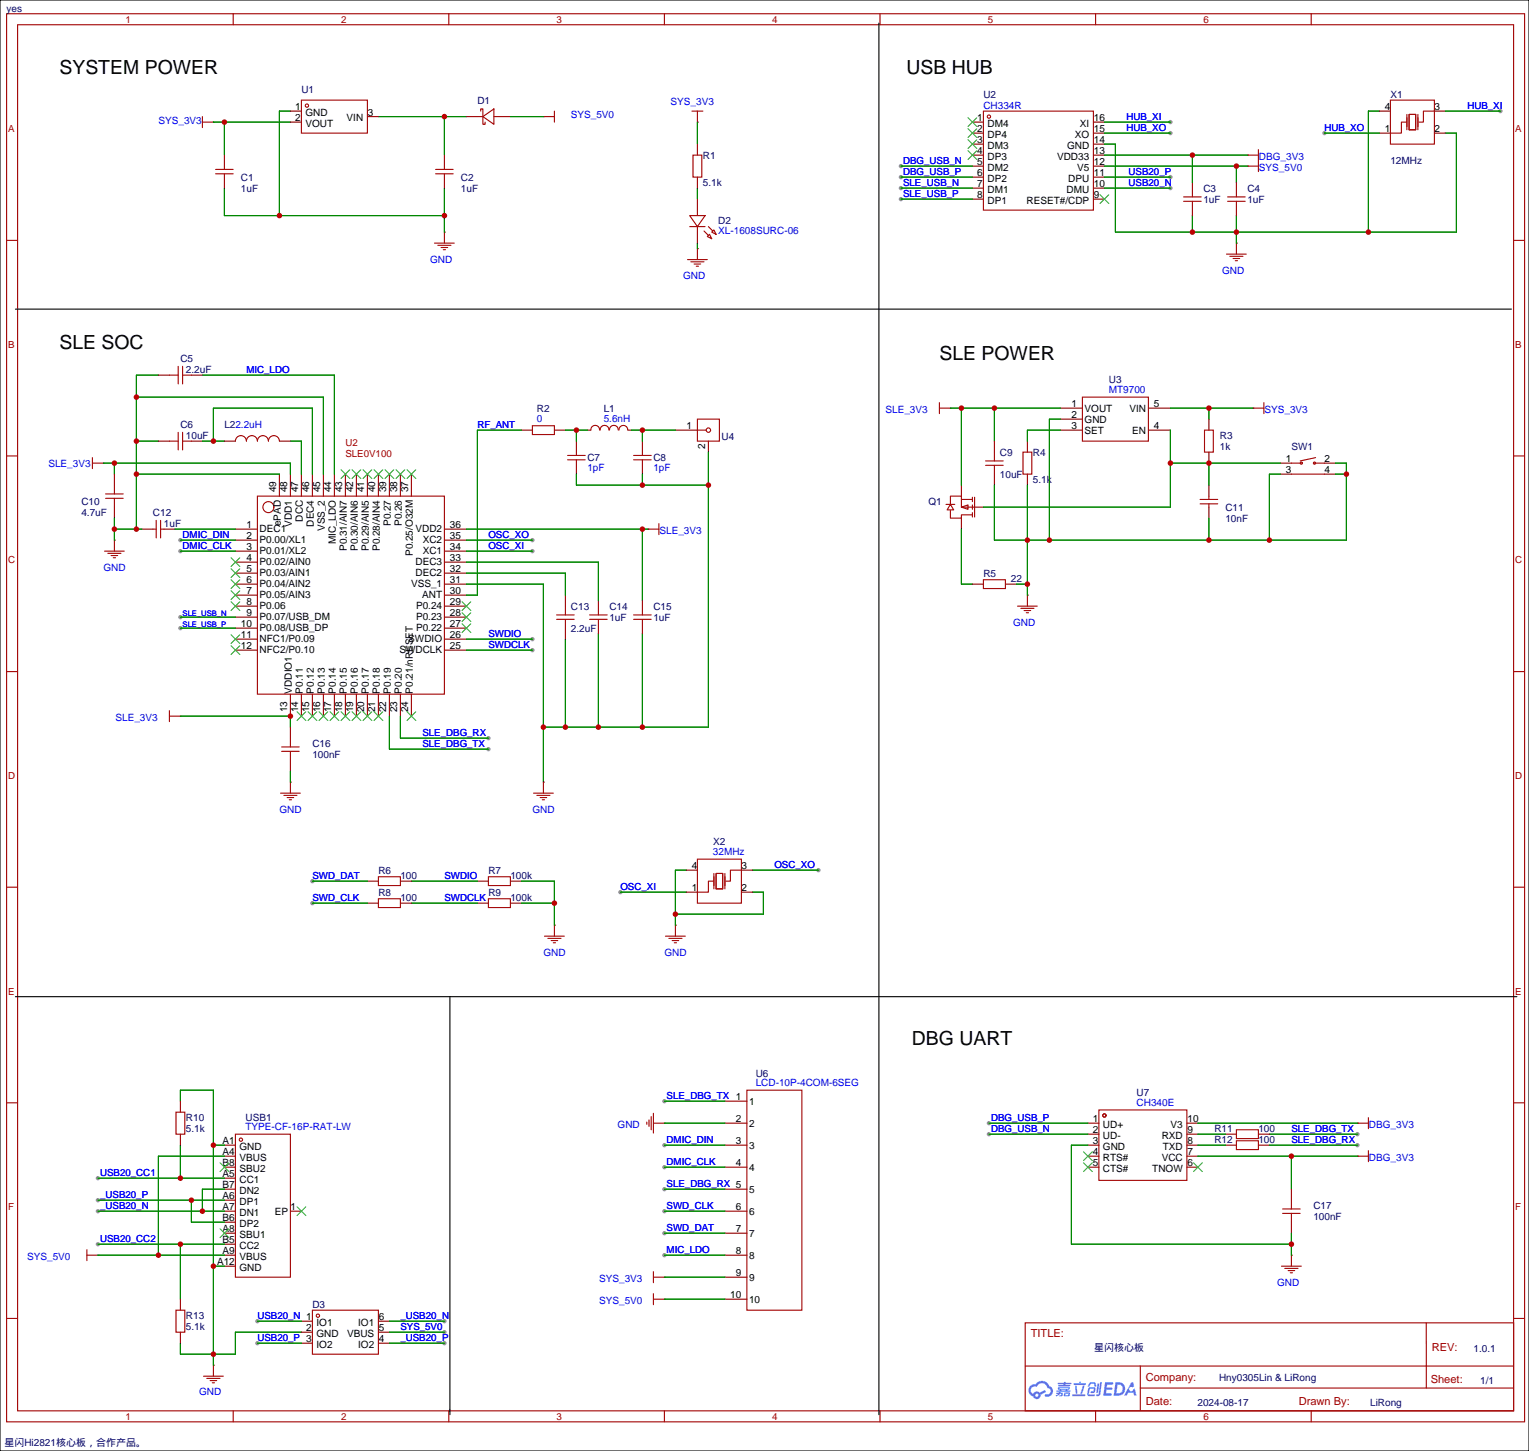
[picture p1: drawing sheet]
<svg xmlns="http://www.w3.org/2000/svg" width="353mm" height="335mm" viewBox="0 0 353 335" stroke-linecap="round" stroke-linejoin="round" font-family="sans-serif">
<path d="M0 0h353.1v335h-353.1z" fill="#fff" stroke="#000" stroke-width=".25"/>
<g fill="#999">
<circle cx="313.4" cy="261.9" r=".51"/>
<circle cx="228.3" cy="259.3" r=".51"/>
<circle cx="270.3" cy="40.9" r=".51"/>
<circle cx="270.3" cy="43.4" r=".51"/>
<circle cx="208" cy="38.4" r=".51"/>
<circle cx="208" cy="40.9" r=".51"/>
<circle cx="208" cy="43.4" r=".51"/>
<circle cx="208" cy="46" r=".51"/>
<circle cx="122.9" cy="147.6" r=".51"/>
<circle cx="122.9" cy="150.1" r=".51"/>
<circle cx="41.7" cy="145" r=".51"/>
<circle cx="41.7" cy="142.5" r=".51"/>
<circle cx="22.6" cy="272" r=".51"/>
<circle cx="22.6" cy="287.3" r=".51"/>
<circle cx="22.6" cy="277.1" r=".51"/>
<circle cx="22.6" cy="279.7" r=".51"/>
<circle cx="228.3" cy="261.9" r=".51"/>
<circle cx="112.8" cy="170.4" r=".51"/>
<circle cx="112.8" cy="173" r=".51"/>
<circle cx="153.4" cy="254.3" r=".51"/>
<circle cx="153.4" cy="264.4" r=".51"/>
<circle cx="153.4" cy="269.5" r=".51"/>
<circle cx="153.4" cy="274.6" r=".51"/>
<circle cx="153.4" cy="279.7" r=".51"/>
<circle cx="153.4" cy="284.7" r=".51"/>
<circle cx="153.4" cy="289.8" r=".51"/>
<circle cx="41.7" cy="124.7" r=".51"/>
<circle cx="270.3" cy="30.7" r=".51"/>
<circle cx="270.3" cy="28.2" r=".51"/>
<circle cx="41.7" cy="127.3" r=".51"/>
<circle cx="122.9" cy="127.3" r=".51"/>
<circle cx="122.9" cy="124.7" r=".51"/>
<circle cx="143.3" cy="206" r=".51"/>
<circle cx="189" cy="200.9" r=".51"/>
<circle cx="72.1" cy="203.5" r=".51"/>
<circle cx="72.1" cy="208.5" r=".51"/>
<circle cx="305.8" cy="30.7" r=".51"/>
<circle cx="346.5" cy="25.7" r=".51"/>
<circle cx="313.4" cy="264.4" r=".51"/>
<circle cx="59.4" cy="310.1" r=".51"/>
<circle cx="59.4" cy="305.1" r=".51"/>
<circle cx="102.6" cy="307.6" r=".51"/>
<circle cx="102.6" cy="305.1" r=".51"/>
<circle cx="102.6" cy="310.1" r=".51"/>
</g>
<g fill="none" stroke="#a10000" stroke-width=".25">
<path d="M1.5 3.2h350.5v325.1h-350.5zM4.1 5.7h345.4v320.1h-345.4zM53.8 3.2v2.5M103.6 3.2v2.5M153.4 3.2v2.5M203.2 3.2v2.5M253 3.2v2.5M302.8 3.2v2.5M1.5 55.5h2.6M349.5 55.5h2.5M1.5 105.3h2.6M349.5 105.3h2.5"/>
<path d="M1.5 155.1h2.6M349.5 155.1h2.5M1.5 204.9h2.6M349.5 204.9h2.5M1.5 254.6h2.6M349.5 254.6h2.5M1.5 304.4h2.6M236.7 305.4h112.8v20.4h-112.8zM236.8 315.4h112.6M263.3 315.4v10.2M329.3 305.5v15M349.5 304.4h2.5"/>
<path d="M53.8 325.8v2.5M103.6 325.8v2.5M153.4 325.8v2.5M203.2 325.8v2.5M253 325.8v2.5M263.3 320.5h86.1M302.8 325.8v2.5"/>
</g>
<g fill="#5487ff">
<path d="M255.2 319.2h1.6l.3 .1-.1 .4h-1.3l-.1 .6h1.1l.2 .3-.3 .3h-1.1l-.1 .8h1.2l.1 .3-.1 .2-1.9 .1z"/>
<path d="M261.2 319.2h.5l.2 .9-.4 .2a.49 .49 0 0 0-.7 .2 .49 .49 0 0 0 .3 .7 .49 .49 0 0 0 .6-.4l.3-.2 .4 1.6h-.5l-.2-.6h-1.2l-.3 .6h-.6z"/>
<path d="M253.4 319.5h.4l-.2 2-.3 .2-.1-.2z"/>
<path d="M254 319.1h.4l-.3 2.8a.57 .57 0 0 1-.4 .4 .57 .57 0 0 1-.6-.2l.6-.3z"/>
<path d="M251.6 319.3l.5-.2 .7 .1 .3 .9-.3 .1-.3-.7h-.6l-.4 .7-.3-.1z"/>
<path d="M251.4 320.4l1.2-.1a.76 .76 0 0 1 .4 .7 .76 .76 0 0 1-.6 .7l-.5-.1-.1-.2 .7-.2 .1-.5h-.9l-.3 1.2 1.3 .1 .2 .2-.3 .2h-1.1l-.4-.2-.1-.4z"/>
<path d="M247.6 322h2.9l.1 .2-.2 .2h-2.7z"/>
<path d="M250 319.9h.4a2.55 2.55 0 0 1-.8 2l-.1-.2z"/>
<path d="M248.2 320h.4l.2 1.6-.2 .2-.2-.1z"/>
<path d="M247.9 319.4h1.3v-.3l.4-.1v.4h1l.2 .2-.2 .2h-2.6z"/>
<path d="M243.9 321.6l1-.2v.2h.4v.7l-.7 .1v-.3l.4-.1v-.1h-.3l-.8 .5-.1-.3 .5-.2h-.4z"/>
<path d="M244.3 319.3h1.3l.1-.2h.4v.2h1.2l.1 .2-1.4 .1v.2h1l.2 .1-.2 .1h-2.6v-.2h1.2v-.2h-1.3z"/>
<path d="M257.6 319.2l-.5 3.1h1a1.56 1.56 0 0 0 1.7-1.6 1.56 1.56 0 0 0-1.8-1.5zM258.1 319.7a1.05 1.05 0 0 1 1.1 1.2 1.05 1.05 0 0 1-1.4 .8z"/>
<path d="M244.3 320.3v.5l.4 .2h-.8l.1 .3 3.2-.1-.1-.2h-.7l.1-.1a.43 .43 0 0 0 .5-.2 .43 .43 0 0 0-.2-.6h-2.2zM244.7 320.4l2 .1-.2 .1h-1.8zM245.1 320.9h1l-.1 .1h-.9z"/>
<path d="M245.7 321.6v.8l1.3-.1v-.8zM246.1 321.8h.5v.3h-.6z"/>
<path d="M237.9 320a1.47 1.47 0 0 0 .7 2.4 .89 .89 0 0 0 1 .6 .89 .89 0 0 0 .7-.9l1.2-.7-.2-.5-1.2 .7-.4-.3h-.6l-.5 .6a.9 .9 0 0 1-.5-1.3 .9 .9 0 0 1 1.3-.3 1.3 1.3 0 0 1 1.3-.9 1.3 1.3 0 0 1 1.2 1.1 .75 .75 0 0 1 .7 1 .75 .75 0 0 1-1.1 .4l-.2 .2v.2a1.28 1.28 0 0 0 1.8-.6 1.28 1.28 0 0 0-.8-1.7 1.9 1.9 0 0 0-3.3-.4l-.6 .1zM239.1 322.2a.35 .35 0 0 1 .7 0 .35 .35 0 0 1-.7 0z"/>
</g>
<g fill="none" stroke="#a10000" stroke-width=".25">
<path d="M46.7 28.2h2.6M46.7 26.9v2.6M49.8 39.1h4M51.8 38.4v.7M69.6 23.1h15.2v7.6h-15.2zM100.6 39.1h4M102.6 38.4v.7M110.2 26.9h1.3M111 25.7v-.6h.5v3.6h.5v-.5M111.5 26.9l2.5-1.8v3.6zM114 26.9h1.3M125.5 26.9h2.5"/>
<path d="M128 25.7v2.5M159.8 25.7h2.5M160 35.8h2.1v5.1h-2.1zM161 25.7v2.5M227.1 25.7h25.4v22.8h-25.4zM288 35.8h2.6M288 38.4h2.6M290.6 34.5v5.1M321.1 23.1h10.1v10.2h-10.1zM324.6 28.2h-1v2.5h-2.5M324.9 26.4v3.6M325.4 26.4h1.5v3.6h-1.5z"/>
<path d="M327.4 26.4v3.6M331.2 25.7h-2.5v2.5h-1M49.8 40.1h4M51.8 40.1v.8M100.3 56.1h4.6M100.6 40.1h4M101.1 56.6h3M101.9 57.2h1.5M102.4 57.7h.5M102.6 40.1v.8M102.6 53.6v2.5M158.7 59.9h4.6"/>
<path d="M159.3 49.8h3.5l-1.8 2.5zM159.3 52.3h3.5M161 48.5v1.3M161 52.3v1.3M161 57.4v2.5M162.6 53.3l1 1.1M163.3 54.6l.5-.5 .5 1zM163.6 52.3l1 1M164.8 53.1l.6 1-1.1-.5zM273.3 46.5h4.1M273.3 45.5h4.1M275.3 44.7v.8"/>
<path d="M275.3 46.5v.7M283.2 58.7h4.6M283.5 46.5h4M283.5 45.5h4M284 59.2h3M284.7 59.7h1.6M285.5 44.7v.8M285.5 46.5v.7M285.5 56.1v2.6M159.5 60.5h3.1M160.3 61h1.5M160.8 61.5h.5"/>
<path d="M285.2 60.2h.6M39.1 86.6h2M41.1 84.6v4M41.1 99.8v4.1M42.2 84.6v4M42.2 99.8v4.1M42.2 86.6h2M122.9 98.3h5.1v2h-5.1zM136.4 99.3a1.01 1.01 0 0 1 1-1.1 1.01 1.01 0 0 1 1.1 1.1M138.6 99.3a1.01 1.01 0 0 1 1-1.1 1.01 1.01 0 0 1 1 1.1M140.7 99.3a1.01 1.01 0 0 1 1-1.1 1.01 1.01 0 0 1 1.1 1.1M142.9 99.3a1.01 1.01 0 0 1 1-1.1 1.01 1.01 0 0 1 1.1 1.1"/>
<path d="M161 96.8h5.1v5.1h-5.1zM161 99.3h2.1M216.9 94.2h2.6M216.9 93v2.5M249.9 91.7h15.3v10.2h-15.3zM278.1 99.3h2.1v5.1h-2.1zM289.3 94.2h2.5M291.8 93v2.5M21.3 106.9h2.6M21.3 105.7v2.5M24.4 115.1h4M24.4 114h4"/>
<path d="M26.4 112v2M26.4 115.1v2M39.1 101.9h2M42.2 101.9h2M54.4 101.9a1.27 1.27 0 0 1 1.2-1.3 1.27 1.27 0 0 1 1.3 1.3 1.27 1.27 0 0 1 1.3-1.3 1.27 1.27 0 0 1 1.2 1.3 1.27 1.27 0 0 1 1.3-1.3 1.27 1.27 0 0 1 1.3 1.3 1.27 1.27 0 0 1 1.2-1.3 1.27 1.27 0 0 1 1.3 1.3M59.4 114.6h43.2v45.7h-43.2zM131.1 106.2h4M131.1 105.2h4M133.1 104.4v.8M133.1 106.2v.7M146.3 106.2h4.1M146.3 105.2h4.1"/>
<path d="M148.3 104.4v.8M148.3 106.2v.7M218.4 116.5h2.1M219.5 116.5l.7 1.2h-1.5zM219.5 116.3v-1.7h2.5v2.5h2.5M219.5 117.9v1.7h2.5v-.7h2.5M222 117.1l1.5-.5v1zM222 115.3h2.5M224.5 114.8v1M224.5 116.6v1M224.5 118.4v1M225 114.8v4.6"/>
<path d="M227.6 107.4h4M227.6 106.4h4M229.6 104.4v2M229.6 107.4v2.1M236.2 104.4h2.1v5.1h-2.1zM277.1 115.3h4.1M277.1 116.3h4.1M279.1 114.6v.7M279.1 116.3v.8M298.2 106.9h2.3M298.2 109.5h7.6M303.3 106.9h2.5"/>
<path d="M303.8 105.7l-3.6 .7M24.1 127.3h4.6M24.9 127.8h3M25.7 128.3h1.5M26.2 128.8h.5M26.4 124.7v2.6M35.3 122.2h.8M36.1 120.1v4.1M37.1 122.2h.7M37.1 120.1v4.1M130.6 140v2M149.6 122.2h2.5"/>
<path d="M152.1 120.9v2.5M227.1 133.9h5.1v2h-5.1zM234.9 140h4.6M237.2 137.4v2.6M128.5 143h4.1M128.5 142h4.1M130.6 143v2M136.1 143h4.1M136.1 142h4.1M138.2 141.2v.8M138.2 143v.8M146.3 143h4.1"/>
<path d="M146.3 142h4.1M148.3 141.2v.8M148.3 143v.8M235.7 140.5h3.1M236.5 141h1.5M237 141.5h.5M39.1 165.4h2.6M39.1 164.1v2.5M65 172.5h4.1M65 173.5h4.1M67.1 170.4v2.1M67.1 173.5v2"/>
<path d="M64.8 183.1h4.5M65.5 183.6h3.1M66.3 184.2h1.5M66.8 184.7h.5M67.1 180.6v2.5M123.2 183.1h4.6M124 183.6h3M124.7 184.2h1.5M125.2 184.7h.5M125.5 180.6v2.5M161 198.4h10.2v10.1h-10.2zM87.4 202.4h5.1v2.1h-5.1z"/>
<path d="M87.4 207.5h5.1v2.1h-5.1zM112.8 202.4h5.1v2.1h-5.1zM112.8 207.5h5.1v2.1h-5.1zM125.7 216.2h4.6M126.5 216.7h3M127.3 217.2h1.5M127.8 217.7h.5M128 213.6v2.6M153.7 216.2h4.5M154.4 216.7h3.1M155.2 217.2h1.5M155.7 217.7h.5"/>
<path d="M156 213.6v2.6M164.6 203.5h-1v2.5h-2.6M164.8 201.7v3.5M165.4 201.7h1.5v3.5h-1.5zM167.4 201.7v3.5M171.2 200.9h-2.5v2.6h-1.1M40.6 256.8h2.1v5.1h-2.1zM149.4 259.1v.5M149.9 258.6v1.5M150.4 257.8v3.1M150.9 259.3h2.5M150.9 257v4.6"/>
<path d="M172.5 251.7h12.7v50.8h-12.7zM253.7 256.3h20.4v16.2h-20.4zM313.4 259.3h2.6M316 258.1v2.5M54.4 261.9h12.7v33h-12.7zM285.5 260.9h5.1v2h-5.1zM285.5 263.4h5.1v2h-5.1zM296.2 279.1h4M298.2 277.1v2M313.4 267h2.6M316 265.7v2.5M20.1 289.8h2.5"/>
<path d="M20.1 288.5v2.6M150.9 294.9h2.5M150.9 293.6v2.6M150.9 298.7v2.5M150.9 300h2.5M295.9 292.4h4.6M296.2 280.2h4M296.7 292.9h3M297.4 293.4h1.6M297.9 293.9h.5M298.2 280.2v2M298.2 289.8v2.6"/>
<path d="M40.6 302.5h2.1v5.1h-2.1zM47 317.8h4.6M47.8 318.3h3M48.5 318.8h1.5M49 319.3h.5M49.3 315.2v2.6M72.1 302.5h15.3v10.2h-15.3z"/>
<circle cx="70.9" cy="24.4" r=".38"/>
<circle cx="228.3" cy="26.9" r=".38"/>
<circle cx="163.6" cy="99.3" r=".51"/>
<circle cx="62" cy="117.1" r="1.27"/>
<circle cx="300.5" cy="106.9" r=".25"/>
<circle cx="303.5" cy="106.9" r=".25"/>
<circle cx="255" cy="257.6" r=".38"/>
<circle cx="55.6" cy="263.1" r=".38"/>
<circle cx="73.4" cy="303.8" r=".38"/>
</g>
<g fill="none" stroke="#870000" stroke-width=".25">
<path d="M49.3 28.2h.1M51.8 35.8v2.6M67.1 28.2h2.5M67.1 25.7h2.5M84.8 26.9h2.6M102.6 35.8v2.6M107.7 26.9h2.5M115.3 26.9h2.6M125.5 26.9h.1M161 28.2h.1M161 33.3v2.5M224.5 28.2h2.6"/>
<path d="M224.5 30.7h2.6M224.5 33.3h2.6M224.5 35.8h2.6M224.5 38.4h2.6M252.5 28.2h2.5M252.5 30.7h2.5M252.5 33.3h2.5M252.5 35.8h2.5M252.5 38.4h2.5M288 35.8h.1M288 38.4h.1M318.5 30.7h2.6"/>
<path d="M318.5 25.7h2.6M331.2 30.7h2.6M331.2 25.7h2.6M51.8 40.9v2.5M102.6 53.6h.1M102.6 40.9v2.5M161 57.4h.1M161 40.9v2.5M161 46v2.5M161 53.6v2.5M224.5 40.9h2.6M224.5 43.4h2.6"/>
<path d="M224.5 46h2.6M252.5 40.9h2.5M252.5 43.4h2.5M252.5 46h2.5M275.3 42.2v2.5M275.3 47.2v2.6M285.5 56.1h.1M285.5 42.2v2.5M285.5 47.2v2.6M36.6 86.6h2.5M44.2 86.6h2.5M120.4 99.3h2.5"/>
<path d="M128 99.3h2.6M135.6 99.3h.8M145 99.3h.8M156 99.3h5M219.5 94.2h.1M244.9 99.3h5M244.9 94.2h5M244.9 96.8h5M265.2 99.3h5.1M265.2 94.2h5.1M279.1 96.8v2.5M289.3 94.2h.1"/>
<path d="M23.9 106.9h.1M26.4 109.5v2.5M26.4 117.1v2.5M36.6 101.9h2.5M44.2 101.9h2.5M51.8 101.9h2.6M64.5 109.5v5.1M64.5 101.9h2.6M67.1 109.5v5.1M69.6 109.5v5.1M72.1 109.5v5.1M74.7 109.5v5.1"/>
<path d="M77.2 109.5v5.1M79.8 109.5v5.1M82.3 109.5v5.1M84.8 109.5v5.1M87.4 109.5v5.1M89.9 109.5v5.1M92.5 109.5v5.1M95 109.5v5.1M133.1 101.9v2.5M133.1 106.9v2.6M148.3 101.9v2.5M148.3 106.9v2.6"/>
<path d="M163.6 101.9v2.5M222 112v2.6M222 119.6v2.6M224.5 117.1h2.6M229.6 101.9v2.5M229.6 109.5v2.5M237.2 101.9v2.5M237.2 109.5v2.5M279.1 104.4v2.5M279.1 112v2.6M279.1 117.1v2.5M295.7 106.9h2.5"/>
<path d="M295.7 109.5h2.5M305.8 106.9h2.6M305.8 109.5h2.6M26.4 124.7h.1M32.8 122.2h2.5M37.8 122.2h2.6M54.4 122.2h5M54.4 124.7h5M54.4 127.3h5M54.4 129.8h5M54.4 132.3h5M54.4 134.9h5"/>
<path d="M54.4 137.4h5M54.4 140h5M102.6 122.2h5.1M102.6 124.7h5.1M102.6 127.3h5.1M102.6 129.8h5.1M102.6 132.3h5.1M102.6 134.9h5.1M102.6 137.4h5.1M102.6 140h5.1M130.6 137.4v2.6M138.2 138.7v2.5"/>
<path d="M148.3 138.7v2.5M149.6 122.2h.1M224.5 134.9h2.6M232.2 134.9h2.5M237.2 137.4h.1M54.4 142.5h5M54.4 145h5M54.4 147.6h5M54.4 150.1h5M102.6 142.5h5.1M102.6 145h5.1M102.6 147.6h5.1"/>
<path d="M102.6 150.1h5.1M130.6 145v2.6M138.2 143.8v2.5M148.3 143.8v2.5M41.7 165.4h.1M67.1 160.3v5.1M67.1 167.9v2.5M67.1 175.5v2.6M69.6 160.3v5.1M72.1 160.3v5.1M74.7 160.3v5.1M77.2 160.3v5.1"/>
<path d="M79.8 160.3v5.1M82.3 160.3v5.1M84.8 160.3v5.1M87.4 160.3v5.1M89.9 160.3v5.1M92.5 160.3v5.1M95 160.3v5.1M67.1 180.6h.1M125.5 180.6h.1M84.8 203.5h2.6M84.8 208.5h2.6M92.5 203.5h2.5"/>
<path d="M92.5 208.5h2.5M110.2 203.5h2.6M110.2 208.5h2.6M117.9 203.5h2.5M117.9 208.5h2.5M128 213.6h.1M156 213.6h.1M158.5 200.9h2.5M158.5 206h2.5M171.2 200.9h2.5M171.2 206h2.5M41.7 254.3v2.5"/>
<path d="M153.4 259.3h.1M167.4 259.3h5.1M167.4 254.3h5.1M251.2 259.3h2.5M274.1 259.3h2.5M313.4 259.3h.1M41.7 261.9v2.5M51.8 264.4h2.6M51.8 267h2.6M51.8 269.5h2.6M51.8 272h2.6M51.8 274.6h2.6"/>
<path d="M51.8 277.1h2.6M51.8 279.7h2.6M67.1 279.7h2.5M167.4 264.4h5.1M167.4 269.5h5.1M167.4 274.6h5.1M167.4 279.7h5.1M251.2 261.9h2.5M251.2 264.4h2.5M251.2 267h2.5M251.2 269.5h2.5M274.1 261.9h2.5"/>
<path d="M274.1 264.4h2.5M274.1 267h2.5M274.1 269.5h2.5M283 261.9h2.5M283 264.4h2.5M290.6 261.9h2.5M290.6 264.4h2.5M298.2 274.6v2.5M313.4 267h.1M22.6 289.8h.1M41.7 300v2.5M51.8 282.2h2.6"/>
<path d="M51.8 284.7h2.6M51.8 287.3h2.6M51.8 289.8h2.6M51.8 292.4h2.6M153.4 294.9h.1M153.4 300h.1M167.4 284.7h5.1M167.4 289.8h5.1M167.4 294.9h5.1M167.4 300h5.1M298.2 289.8h.1M298.2 282.2v2.5"/>
<path d="M41.7 307.6v2.5M49.3 315.2h.1M69.6 305.1h2.5M69.6 307.6h2.5M69.6 310.1h2.5M87.4 305.1h2.5M87.4 307.6h2.5M87.4 310.1h2.5"/>
</g>
<g fill="none" stroke="#3c3" stroke-width=".25">
<path d="M223.5 27.2l2.1 2M223.5 29.7l2.1 2.1M223.5 32.3l2.1 2M223.5 34.8l2.1 2M225.6 27.2l-2.1 2M225.6 29.7l-2.1 2.1M225.6 32.3l-2.1 2M225.6 34.8l-2.1 2M254 45l2 2M256 45l-2 2M78.7 108.5l2.1 2M80.8 108.5l-2.1 2"/>
<path d="M81.3 108.5l2 2M83.3 108.5l-2 2M83.8 108.5l2.1 2M85.9 108.5l-2.1 2M86.4 108.5l2 2M88.4 108.5l-2 2M88.9 108.5l2 2M90.9 108.5l-2 2M91.4 108.5l2.1 2M93.5 108.5l-2.1 2M94 108.5l2 2M96 108.5l-2 2"/>
<path d="M53.3 138.9l2.1 2.1M53.3 136.4l2.1 2M53.3 133.9l2.1 2M53.3 131.3l2.1 2M53.3 128.8l2.1 2M55.4 133.9l-2.1 2M55.4 136.4l-2.1 2M55.4 138.9l-2.1 2.1M55.4 131.3l-2.1 2M55.4 128.8l-2.1 2M106.7 138.9l2 2.1M108.7 138.9l-2 2.1"/>
<path d="M53.3 149.1l2.1 2M53.3 146.6l2.1 2M55.4 146.6l-2.1 2M55.4 149.1l-2.1 2M106.7 141.5l2 2M106.7 144l2 2.1M108.7 141.5l-2 2M108.7 144l-2 2.1M68.6 164.3l2 2.1M70.6 164.3l-2 2.1M71.1 164.3l2.1 2.1M73.2 164.3l-2.1 2.1"/>
<path d="M73.7 164.3l2 2.1M75.7 164.3l-2 2.1M76.2 164.3l2 2.1M78.2 164.3l-2 2.1M78.7 164.3l2.1 2.1M80.8 164.3l-2.1 2.1M81.3 164.3l2 2.1M83.3 164.3l-2 2.1M83.8 164.3l2.1 2.1M85.9 164.3l-2.1 2.1M86.4 164.3l2 2.1M88.4 164.3l-2 2.1"/>
<path d="M94 164.3l2 2.1M96 164.3l-2 2.1M50.8 268.5l2 2M52.8 268.5l-2 2M68.6 278.6l2 2.1M70.6 278.6l-2 2.1M250.2 265.9l2 2.1M250.2 268.5l2 2M252.2 265.9l-2 2.1M252.2 268.5l-2 2M275.6 268.5l2 2M277.6 268.5l-2 2"/>
<path d="M50.8 283.7l2 2.1M52.8 283.7l-2 2.1"/>
</g>
<path d="M202.9 5.3v321.3M3.6 71.4h345.4M3.6 230.1h346.7M103.9 230.1v96.5" fill="none" stroke="#000" stroke-width=".25"/>
<g fill="none" stroke="#008700" stroke-width=".25">
<path d="M49.3 28.2h17.8M51.8 28.2v7.6M67.1 25.7h-2.6v24.1M87.4 26.9h20.3M102.6 26.9v8.9M117.9 26.9h7.6M161 28.2v5.1M208 38.4h16.5M255 30.7h15.3M255 38.4h33M255 28.2h15.3M255 35.8h33"/>
<path d="M275.3 35.8v6.4M285.5 38.4v3.8M305.8 30.7h12.7M318.5 25.7h-2.5v27.9M333.8 30.7h2.5v22.9h-78.7v-20.3h-2.6M333.8 25.7h12.7M51.8 43.4v6.4h50.8M102.6 43.4v10.2M161 43.4v2.6M161 56.1v1.3M208 40.9h16.5M208 43.4h16.5"/>
<path d="M208 46h16.5M255 40.9h15.3M255 43.4h15.3M275.3 49.8v3.8M285.5 49.8v6.3M31.5 91.7h43.2v17.8M36.6 86.6h-5.1v35.6M46.7 86.6h30.5v22.9M120.4 99.3h-10.2v38.1h-2.5M130.6 99.3h5M133.1 99.3v2.6M145.8 99.3h10.2"/>
<path d="M148.3 99.3v2.6M219.5 94.2h25.4M222 94.2v17.8M229.6 94.2v7.7M244.9 99.3h-7.7v2.6M244.9 96.8h-2.6v27.9M270.3 94.2h19M270.3 99.3v17.8h-43.2M279.1 94.2v2.6M23.9 106.9h43.2v2.6M26.4 106.9v2.6M26.4 119.6v5.1"/>
<path d="M31.5 101.9h5.1M31.5 109.5h33M46.7 101.9h5.1M49.3 101.9v-7.7h22.8v15.3M67.1 101.9h2.5v7.6M133.1 109.5v2.5h30.5M148.3 109.5v2.5M163.6 104.4v63.5h-38.1M237.2 112v25.4M270.3 106.9h25.4M279.1 106.9v5.1M279.1 119.6v5.1"/>
<path d="M295.7 109.5h-2.6v15.2M308.4 106.9h2.5v17.8h-81.3v-12.7M308.4 109.5h2.5M26.4 122.2h6.4M40.4 122.2h14M41.7 124.7h12.7M41.7 127.3h12.7M107.7 122.2h41.9M107.7 134.9h17.8v45.7M107.7 129.8h30.5v8.9M107.7 132.3h22.9v5.1M107.7 124.7h15.2"/>
<path d="M107.7 127.3h15.2M148.3 122.2v16.5M222 122.2v12.7h2.5M234.7 134.9h2.5M41.7 145h12.7M41.7 142.5h12.7M107.7 147.6h15.2M107.7 150.1h15.2M130.6 147.6v20.3M138.2 146.3v21.6M148.3 146.3v21.6M41.7 165.4h25.4v2.5"/>
<path d="M67.1 178.1v2.5M89.9 165.4v7.6h22.9M92.5 165.4v5h20.3M72.1 208.5h12.7M72.1 203.5h12.7M95 208.5h15.2M95 203.5h15.2M120.4 203.5h7.6v10.1M120.4 208.5h7.6M143.3 206h15.2M158.5 200.9h-2.5v12.7M173.7 200.9h15.3"/>
<path d="M173.7 206h2.6v5.1h-20.3M41.7 254.3v-2.6h7.6v63.5M153.4 259.3h14M153.4 254.3h14M228.3 259.3h22.9M276.6 259.3h36.8M22.6 272h29.2M22.6 277.1h29.2M22.6 279.7h29.2M41.7 264.4v7.6M44.2 277.1v5.1h7.6M49.3 264.4h2.5"/>
<path d="M51.8 267h-15.2v22.8M51.8 274.6h-5.1v5.1M153.4 264.4h14M153.4 279.7h14M153.4 274.6h14M153.4 269.5h14M228.3 261.9h22.9M251.2 264.4h-3.8v22.9h50.8M276.6 267h36.8M276.6 261.9h6.4M276.6 264.4h6.4M293.1 261.9h20.3"/>
<path d="M293.1 264.4h20.3M298.2 267v7.6M22.6 287.3h29.2M22.6 289.8h29.2M41.7 287.3v12.7M49.3 292.4h2.5M153.4 289.8h14M153.4 284.7h14M153.4 294.9h14M153.4 300h14M298.2 284.7v5.1M59.4 310.1h10.2"/>
<path d="M59.4 305.1h10.2M69.6 307.6h-15.2v5.1h-12.7v-2.6M89.9 307.6h12.7M89.9 310.1h12.7M89.9 305.1h12.7"/>
</g>
<g fill="#c00">
<circle cx="148.3" cy="122.2" r=".63"/>
<circle cx="148.3" cy="99.3" r=".63"/>
<circle cx="133.1" cy="99.3" r=".63"/>
<circle cx="298.2" cy="267" r=".63"/>
<circle cx="222" cy="94.2" r=".63"/>
<circle cx="229.6" cy="94.2" r=".63"/>
<circle cx="279.1" cy="94.2" r=".63"/>
<circle cx="285.5" cy="53.6" r=".63"/>
<circle cx="275.3" cy="53.6" r=".63"/>
<circle cx="316" cy="53.6" r=".63"/>
<circle cx="285.5" cy="38.4" r=".63"/>
<circle cx="51.8" cy="28.2" r=".63"/>
<circle cx="102.6" cy="49.8" r=".63"/>
<circle cx="64.5" cy="49.8" r=".63"/>
<circle cx="102.6" cy="26.9" r=".63"/>
<circle cx="26.4" cy="106.9" r=".63"/>
<circle cx="130.6" cy="167.9" r=".63"/>
<circle cx="138.2" cy="167.9" r=".63"/>
<circle cx="148.3" cy="167.9" r=".63"/>
<circle cx="125.5" cy="167.9" r=".63"/>
<circle cx="163.6" cy="112" r=".63"/>
<circle cx="148.3" cy="112" r=".63"/>
<circle cx="67.1" cy="165.4" r=".63"/>
<circle cx="41.7" cy="272" r=".63"/>
<circle cx="41.7" cy="287.3" r=".63"/>
<circle cx="44.2" cy="277.1" r=".63"/>
<circle cx="36.6" cy="289.8" r=".63"/>
<circle cx="49.3" cy="292.4" r=".63"/>
<circle cx="49.3" cy="264.4" r=".63"/>
<circle cx="49.3" cy="312.7" r=".63"/>
<circle cx="46.7" cy="279.7" r=".63"/>
<circle cx="31.5" cy="109.5" r=".63"/>
<circle cx="31.5" cy="101.9" r=".63"/>
<circle cx="26.4" cy="122.2" r=".63"/>
<circle cx="31.5" cy="122.2" r=".63"/>
<circle cx="31.5" cy="91.7" r=".63"/>
<circle cx="156" cy="211.1" r=".63"/>
<circle cx="128" cy="208.5" r=".63"/>
<circle cx="49.3" cy="101.9" r=".63"/>
<circle cx="298.2" cy="287.3" r=".63"/>
<circle cx="275.3" cy="35.8" r=".63"/>
<circle cx="242.3" cy="124.7" r=".63"/>
<circle cx="279.1" cy="124.7" r=".63"/>
<circle cx="237.2" cy="124.7" r=".63"/>
<circle cx="237.2" cy="134.9" r=".63"/>
<circle cx="310.9" cy="109.5" r=".63"/>
<circle cx="293.1" cy="124.7" r=".63"/>
<circle cx="270.3" cy="106.9" r=".63"/>
<circle cx="279.1" cy="106.9" r=".63"/>
</g>
<g font-size="4.5">
<text x="13.7" y="17.1">SYSTEM POWER</text>
<text x="209.3" y="17.1">USB HUB</text>
<text x="13.7" y="80.6">SLE SOC</text>
<text x="216.9" y="83.2">SLE POWER</text>
<text x="210.6" y="241.3">DBG UART</text>
</g>
<g font-size="2.6" fill="#a00000">
<text x="238" y="308.6">TITLE:</text>
<text x="330.6" y="312">REV:</text>
<text x="264.6" y="318.8">Company:</text>
<text x="330.4" y="319.3">Sheet:</text>
<text x="264.6" y="324.4">Date:</text>
<text x="299.9" y="324.4">Drawn By:</text>
</g>
<g font-size="2.3" fill="#000080">
<text x="1.5" y="2.8">yes</text>
<text x="69.6" y="21.4">U1</text>
<text x="110.2" y="23.9">D1</text>
<text x="227.1" y="22.7">U2</text>
<text x="321.1" y="22.7">X1</text>
<text x="55.6" y="41.7">C1</text>
<text x="106.4" y="41.7">C2</text>
<text x="162.3" y="36.6">R1</text>
<text x="321.1" y="37.9">12MHz</text>
<text x="55.6" y="44.2">1uF</text>
<text x="106.4" y="44.2">1uF</text>
<text x="162.3" y="43">5.1k</text>
<text x="277.9" y="44.2">C3</text>
<text x="277.9" y="46.8">1uF</text>
<text x="288" y="44.2">C4</text>
<text x="288" y="46.8">1uF</text>
<text x="165.9" y="51.7">D2</text>
<text x="41.7" y="83.6">C5</text>
<text x="42.9" y="86.2">2.2uF</text>
<text x="256" y="88.4">U3</text>
<text x="124" y="95.2">R2</text>
<text x="139.4" y="95.1">L1</text>
<text x="41.7" y="98.9">C6</text>
<text x="42.9" y="101.4">10uF</text>
<text x="51.8" y="98.9">L22.2uH</text>
<text x="166.6" y="101.7">U4</text>
<text x="281.7" y="101.4">R3</text>
<text x="135.6" y="106.4">C7</text>
<text x="150.9" y="106.4">C8</text>
<text x="230.9" y="105.2">C9</text>
<text x="238.5" y="105.2">R4</text>
<text x="281.7" y="103.9">1k</text>
<text x="298.2" y="103.9">SW1</text>
<text x="230.9" y="110.3">10uF</text>
<text x="238.5" y="111.6">5.1k</text>
<text x="18.8" y="116.6">C10</text>
<text x="18.8" y="119.2">4.7uF</text>
<text x="35.3" y="119.2">C12</text>
<text x="214.4" y="116.6">Q1</text>
<text x="283" y="117.9">C11</text>
<text x="37.8" y="121.7">1uF</text>
<text x="283" y="120.4">10nF</text>
<text x="227.1" y="133.1">R5</text>
<text x="233.4" y="134.4">22</text>
<text x="131.8" y="140.8">C13</text>
<text x="140.7" y="140.8">C14</text>
<text x="140.7" y="143.3">1uF</text>
<text x="150.9" y="140.8">C15</text>
<text x="150.9" y="143.3">1uF</text>
<text x="131.8" y="145.8">2.2uF</text>
<text x="72.1" y="172.5">C16</text>
<text x="72.1" y="175.1">100nF</text>
<text x="164.7" y="195.1">X2</text>
<text x="87.4" y="201.7">R6</text>
<text x="92.5" y="203">100</text>
<text x="112.8" y="201.7">R7</text>
<text x="117.9" y="203">100k</text>
<text x="87.4" y="206.8">R8</text>
<text x="92.5" y="208.1">100</text>
<text x="112.8" y="206.8">R9</text>
<text x="117.9" y="208.1">100k</text>
<text x="174.5" y="248.6">U6</text>
<text x="262.4" y="253.1">U7</text>
<text x="42.9" y="258.9">R10</text>
<text x="42.9" y="261.4">5.1k</text>
<text x="56.7" y="258.7">USB1</text>
<text x="280.4" y="261.4">R11</text>
<text x="280.4" y="264">R12</text>
<text x="290.6" y="261.4">100</text>
<text x="290.6" y="264">100</text>
<text x="303.3" y="279.2">C17</text>
<text x="303.3" y="281.7">100nF</text>
<text x="42.9" y="304.6">R13</text>
<text x="72.1" y="302.1">D3</text>
<text x="42.9" y="307.1">5.1k</text>
<text x="252.6" y="312">星闪核心板</text>
<text x="340.3" y="312.1">1.0.1</text>
<text x="281.5" y="319">Hny0305Lin &amp; LiRong</text>
<text x="341.8" y="319.5">1/1</text>
<text x="276.5" y="324.6">2024-08-17</text>
<text x="316.4" y="324.5">LiRong</text>
<text x="1" y="333.8">星闪Hi2821核心板，合作产品。</text>
</g>
<g font-size="2.3" fill="#00f">
<text x="36.6" y="28.6">SYS_3V3</text>
<text x="131.8" y="27.3">SYS_5V0</text>
<text x="154.9" y="24.3">SYS_3V3</text>
<text x="227.1" y="25.2">CH334R</text>
<text x="290.7" y="37">DBG_3V3</text>
<text x="290.7" y="39.6">SYS_5V0</text>
<text x="165.9" y="54">XL-1608SURC-06</text>
<text x="99.3" y="60.7">GND</text>
<text x="157.7" y="64.5">GND</text>
<text x="282.2" y="63.2">GND</text>
<text x="204.5" y="95.4">SLE_3V3</text>
<text x="256" y="90.7">MT9700</text>
<text x="292" y="95.4">SYS_3V3</text>
<text x="124" y="97.4">0</text>
<text x="139.4" y="97.3">5.6nH</text>
<text x="11.2" y="107.7">SLE_3V3</text>
<text x="135.6" y="108.6">1pF</text>
<text x="150.9" y="108.6">1pF</text>
<text x="152.3" y="123.4">SLE_3V3</text>
<text x="23.9" y="131.9">GND</text>
<text x="233.9" y="144.5">GND</text>
<text x="26.7" y="166.6">SLE_3V3</text>
<text x="64.5" y="187.8">GND</text>
<text x="122.9" y="187.8">GND</text>
<text x="164.6" y="197.4">32MHz</text>
<text x="125.5" y="220.8">GND</text>
<text x="153.4" y="220.8">GND</text>
<text x="174.5" y="250.8">LCD-10P-4COM-6SEG</text>
<text x="262.4" y="255.4">CH340E</text>
<text x="56.7" y="261">TYPE-CF-16P-RAT-LW</text>
<text x="142.6" y="260.5">GND</text>
<text x="316.1" y="260.5">DBG_3V3</text>
<text x="316.1" y="268.2">DBG_3V3</text>
<text x="6.3" y="291">SYS_5V0</text>
<text x="138.3" y="296.1">SYS_3V3</text>
<text x="294.9" y="296.9">GND</text>
<text x="138.3" y="301.2">SYS_5V0</text>
<text x="46" y="322">GND</text>
</g>
<g font-size="2.3">
<text x="68.2" y="25.4">1</text>
<text x="68.2" y="28">2</text>
<text x="70.5" y="26.7">GND</text>
<text x="70.5" y="29.2">VOUT</text>
<text x="80" y="28">VIN</text>
<text x="85" y="26.7">3</text>
<text x="225.7" y="28">1</text>
<text x="228" y="29.2">DM4</text>
<text x="249.4" y="29.2">XI</text>
<text x="252.6" y="28">16</text>
<text x="319.8" y="25.4">4</text>
<text x="331.2" y="25.4">3</text>
<text x="225.7" y="30.5">2</text>
<text x="225.7" y="33">3</text>
<text x="225.7" y="35.6">4</text>
<text x="228" y="31.8">DP4</text>
<text x="228" y="34.3">DM3</text>
<text x="246.4" y="34.3">GND</text>
<text x="248.2" y="31.8">XO</text>
<text x="252.6" y="35.6">13</text>
<text x="252.6" y="33">14</text>
<text x="252.6" y="30.5">15</text>
<text x="319.8" y="30.5">1</text>
<text x="331.2" y="30.5">2</text>
<text x="225.7" y="38.1">5</text>
<text x="225.7" y="40.7">6</text>
<text x="228" y="36.9">DP3</text>
<text x="228" y="39.4">DM2</text>
<text x="228" y="41.9">DP2</text>
<text x="244.1" y="36.9">VDD33</text>
<text x="246.7" y="41.9">DPU</text>
<text x="248.7" y="39.4">V5</text>
<text x="252.6" y="40.7">11</text>
<text x="252.6" y="38.1">12</text>
<text x="225.7" y="43.2">7</text>
<text x="225.7" y="45.7">8</text>
<text x="228" y="44.5">DM1</text>
<text x="228" y="47">DP1</text>
<text x="237" y="47">RESET#/CDP</text>
<text x="246.3" y="44.5">DMU</text>
<text x="252.6" y="45.7">9</text>
<text x="252.6" y="43.2">10</text>
<text x="247.4" y="94">1</text>
<text x="250.4" y="95">VOUT</text>
<text x="260.8" y="95">VIN</text>
<text x="266.4" y="94">5</text>
<text x="158.5" y="99.1">1</text>
<text x="247.4" y="96.5">2</text>
<text x="247.4" y="99.1">3</text>
<text x="250.4" y="97.6">GND</text>
<text x="250.4" y="100.1">SET</text>
<text x="261.5" y="100.1">EN</text>
<text x="266.4" y="99.1">4</text>
<text x="162.9" y="103.6" transform="rotate(-90 162.9 103.6)">2</text>
<text x="296.9" y="106.7">1</text>
<text x="305.8" y="106.7">2</text>
<text x="63.8" y="113.7" transform="rotate(-90 63.8 113.7)">49</text>
<text x="66.3" y="113.7" transform="rotate(-90 66.3 113.7)">48</text>
<text x="68.9" y="113.7" transform="rotate(-90 68.9 113.7)">47</text>
<text x="71.4" y="113.7" transform="rotate(-90 71.4 113.7)">46</text>
<text x="74" y="113.7" transform="rotate(-90 74 113.7)">45</text>
<text x="76.5" y="113.7" transform="rotate(-90 76.5 113.7)">44</text>
<text x="79" y="113.7" transform="rotate(-90 79 113.7)">43</text>
<text x="81.6" y="113.7" transform="rotate(-90 81.6 113.7)">42</text>
<text x="84.1" y="113.7" transform="rotate(-90 84.1 113.7)">41</text>
<text x="86.7" y="113.7" transform="rotate(-90 86.7 113.7)">40</text>
<text x="89.2" y="113.7" transform="rotate(-90 89.2 113.7)">39</text>
<text x="91.7" y="113.7" transform="rotate(-90 91.7 113.7)">38</text>
<text x="94.3" y="113.7" transform="rotate(-90 94.3 113.7)">37</text>
<text x="296.9" y="109.2">3</text>
<text x="305.8" y="109.2">4</text>
<text x="56.9" y="124.4">2</text>
<text x="56.9" y="121.8">1</text>
<text x="59.9" y="125.4">P0.00/XL1</text>
<text x="59.9" y="122.9">DEC1</text>
<text x="64.8" y="121.5" transform="rotate(-90 64.8 121.5)">ePAD</text>
<text x="67.4" y="121.6" transform="rotate(-90 67.4 121.6)">VDD1</text>
<text x="69.9" y="120.4" transform="rotate(-90 69.9 120.4)">DCC</text>
<text x="72.4" y="121.6" transform="rotate(-90 72.4 121.6)">DEC4</text>
<text x="75" y="122.6" transform="rotate(-90 75 122.6)">VSS_2</text>
<text x="77.5" y="125.7" transform="rotate(-90 77.5 125.7)">MIC_LDO</text>
<text x="90.2" y="121.5" transform="rotate(-90 90.2 121.5)">P0.27</text>
<text x="92.8" y="121.5" transform="rotate(-90 92.8 121.5)">P0.26</text>
<text x="95.9" y="122.9">VDD2</text>
<text x="97.6" y="125.4">XC2</text>
<text x="103.9" y="121.8">36</text>
<text x="103.9" y="124.4">35</text>
<text x="56.9" y="132">5</text>
<text x="56.9" y="129.5">4</text>
<text x="56.9" y="126.9">3</text>
<text x="59.9" y="130.5">P0.02/AIN0</text>
<text x="59.9" y="127.9">P0.01/XL2</text>
<text x="80.1" y="127.3" transform="rotate(-90 80.1 127.3)">P0.31/AIN7</text>
<text x="82.6" y="127.3" transform="rotate(-90 82.6 127.3)">P0.30/AIN6</text>
<text x="85.1" y="127.3" transform="rotate(-90 85.1 127.3)">P0.29/AIN5</text>
<text x="87.7" y="127.3" transform="rotate(-90 87.7 127.3)">P0.28/AIN4</text>
<text x="95.3" y="128.4" transform="rotate(-90 95.3 128.4)">P0.25/O32M</text>
<text x="95.9" y="130.5">DEC3</text>
<text x="97.6" y="127.9">XC1</text>
<text x="103.9" y="126.9">34</text>
<text x="103.9" y="129.5">33</text>
<text x="103.9" y="132">32</text>
<text x="56.9" y="137.1">7</text>
<text x="56.9" y="134.5">6</text>
<text x="59.9" y="135.6">P0.04/AIN2</text>
<text x="59.9" y="133">P0.03/AIN1</text>
<text x="94.9" y="135.6">VSS_1</text>
<text x="95.9" y="133">DEC2</text>
<text x="103.9" y="134.5">31</text>
<text x="103.9" y="137.1">30</text>
<text x="56.9" y="142.2">9</text>
<text x="56.9" y="139.6">8</text>
<text x="59.9" y="143.2">P0.07/USB_DM</text>
<text x="59.9" y="140.6">P0.06</text>
<text x="59.9" y="138.1">P0.05/AIN3</text>
<text x="96.1" y="140.6">P0.24</text>
<text x="96.1" y="143.2">P0.23</text>
<text x="97.5" y="138.1">ANT</text>
<text x="103.9" y="139.6">29</text>
<text x="103.9" y="142.2">28</text>
<text x="55.6" y="149.8">12</text>
<text x="55.6" y="147.2">11</text>
<text x="55.6" y="144.7">10</text>
<text x="59.9" y="148.3">NFC1/P0.09</text>
<text x="59.9" y="145.7">P0.08/USB_DP</text>
<text x="94.3" y="148.3">SWDIO</text>
<text x="96.1" y="145.7">P0.22</text>
<text x="103.9" y="144.7">27</text>
<text x="103.9" y="147.2">26</text>
<text x="103.9" y="149.8">25</text>
<text x="59.9" y="150.8">NFC2/P0.10</text>
<text x="92.2" y="150.8">SWDCLK</text>
<text x="67.4" y="160.1" transform="rotate(-90 67.4 160.1)">VDDIO1</text>
<text x="69.9" y="160.1" transform="rotate(-90 69.9 160.1)">P0.11</text>
<text x="72.4" y="160.1" transform="rotate(-90 72.4 160.1)">P0.12</text>
<text x="75" y="160.1" transform="rotate(-90 75 160.1)">P0.13</text>
<text x="77.5" y="160.1" transform="rotate(-90 77.5 160.1)">P0.14</text>
<text x="80.1" y="160.1" transform="rotate(-90 80.1 160.1)">P0.15</text>
<text x="82.6" y="160.1" transform="rotate(-90 82.6 160.1)">P0.16</text>
<text x="85.1" y="160.1" transform="rotate(-90 85.1 160.1)">P0.17</text>
<text x="87.7" y="160.1" transform="rotate(-90 87.7 160.1)">P0.18</text>
<text x="90.2" y="160.1" transform="rotate(-90 90.2 160.1)">P0.19</text>
<text x="92.8" y="160.1" transform="rotate(-90 92.8 160.1)">P0.20</text>
<text x="95.3" y="160.1" transform="rotate(-90 95.3 160.1)">P0.21/nRESET</text>
<text x="66.3" y="164.5" transform="rotate(-90 66.3 164.5)">13</text>
<text x="68.9" y="164.5" transform="rotate(-90 68.9 164.5)">14</text>
<text x="71.4" y="164.5" transform="rotate(-90 71.4 164.5)">15</text>
<text x="74" y="164.5" transform="rotate(-90 74 164.5)">16</text>
<text x="76.5" y="164.5" transform="rotate(-90 76.5 164.5)">17</text>
<text x="79" y="164.5" transform="rotate(-90 79 164.5)">18</text>
<text x="81.6" y="164.5" transform="rotate(-90 81.6 164.5)">19</text>
<text x="84.1" y="164.5" transform="rotate(-90 84.1 164.5)">20</text>
<text x="86.7" y="164.5" transform="rotate(-90 86.7 164.5)">21</text>
<text x="89.2" y="164.5" transform="rotate(-90 89.2 164.5)">22</text>
<text x="91.7" y="164.5" transform="rotate(-90 91.7 164.5)">23</text>
<text x="94.3" y="164.5" transform="rotate(-90 94.3 164.5)">24</text>
<text x="159.8" y="200.7">4</text>
<text x="171.2" y="200.7">3</text>
<text x="159.8" y="205.8">1</text>
<text x="171.2" y="205.8">2</text>
<text x="173" y="255">1</text>
<text x="169.9" y="259.1">2</text>
<text x="173" y="260.1">2</text>
<text x="252.3" y="259.1">1</text>
<text x="252.3" y="261.6">2</text>
<text x="254.7" y="260.4">UD+</text>
<text x="254.7" y="262.9">UD-</text>
<text x="268.3" y="262.9">RXD</text>
<text x="270.3" y="260.4">V3</text>
<text x="274.2" y="261.6">9</text>
<text x="274.2" y="259.1">10</text>
<text x="51.4" y="264.2">A1</text>
<text x="51.4" y="266.7">A4</text>
<text x="51.4" y="269.3">B8</text>
<text x="55.3" y="265.5">GND</text>
<text x="55.3" y="268">VBUS</text>
<text x="169.9" y="269.3">4</text>
<text x="169.9" y="264.2">3</text>
<text x="173" y="265.2">3</text>
<text x="252.3" y="264.2">3</text>
<text x="252.3" y="266.7">4</text>
<text x="252.3" y="269.3">5</text>
<text x="254.7" y="265.5">GND</text>
<text x="254.7" y="268">RTS#</text>
<text x="268.3" y="268">VCC</text>
<text x="268.5" y="265.5">TXD</text>
<text x="274.2" y="269.3">6</text>
<text x="274.2" y="266.7">7</text>
<text x="274.2" y="264.2">8</text>
<text x="51.4" y="271.8">A5</text>
<text x="51.4" y="274.3">B7</text>
<text x="55.3" y="270.5">SBU2</text>
<text x="55.3" y="273.1">CC1</text>
<text x="55.3" y="275.6">DN2</text>
<text x="173" y="270.3">4</text>
<text x="173" y="275.4">5</text>
<text x="254.7" y="270.5">CTS#</text>
<text x="266.1" y="270.5">TNOW</text>
<text x="51.4" y="276.9">A6</text>
<text x="51.4" y="279.4">A7</text>
<text x="51.4" y="282">B6</text>
<text x="55.3" y="278.2">DP1</text>
<text x="55.3" y="280.7">DN1</text>
<text x="63.5" y="280.4">EP</text>
<text x="67.1" y="279.4">1</text>
<text x="169.9" y="279.4">6</text>
<text x="173" y="280.4">6</text>
<text x="51.4" y="284.5">A8</text>
<text x="51.4" y="287">B5</text>
<text x="55.3" y="283.2">DP2</text>
<text x="55.3" y="285.8">SBU1</text>
<text x="169.9" y="284.5">7</text>
<text x="173" y="285.5">7</text>
<text x="50.1" y="292.1">A12</text>
<text x="51.4" y="289.6">A9</text>
<text x="55.3" y="288.3">CC2</text>
<text x="55.3" y="290.9">VBUS</text>
<text x="55.3" y="293.4">GND</text>
<text x="169.9" y="289.6">8</text>
<text x="173" y="290.6">8</text>
<text x="168.6" y="299.7">10</text>
<text x="169.9" y="294.7">9</text>
<text x="173" y="295.7">9</text>
<text x="87.5" y="304.8">6</text>
<text x="173" y="300.8">10</text>
<text x="70.7" y="307.4">2</text>
<text x="73.1" y="306.1">IO1</text>
<text x="73.1" y="308.6">GND</text>
<text x="73.1" y="311.2">IO2</text>
<text x="80.1" y="308.6">VBUS</text>
<text x="82.7" y="311.2">IO2</text>
<text x="82.7" y="306.1">IO1</text>
<text x="87.5" y="309.9">4</text>
<text x="87.5" y="307.4">5</text>
</g>
<g font-size="2.2" fill="#a00000">
<text x="29" y="5.2">1</text>
<text x="78.7" y="5.2">2</text>
<text x="128.5" y="5.2">3</text>
<text x="178.3" y="5.2">4</text>
<text x="228.1" y="5.2">5</text>
<text x="277.9" y="5.2">6</text>
<text x="1.9" y="30.5">A</text>
<text x="349.9" y="30.5">A</text>
<text x="1.9" y="80.3">B</text>
<text x="349.9" y="80.3">B</text>
<text x="79.8" y="105.6">SLE0V100</text>
<text x="79.8" y="103">U2</text>
<text x="1.9" y="130.1">C</text>
<text x="349.9" y="130.1">C</text>
<text x="1.9" y="179.9">D</text>
<text x="349.9" y="179.9">D</text>
<text x="1.9" y="229.6">E</text>
<text x="349.9" y="229.6">E</text>
<text x="1.9" y="279.4">F</text>
<text x="349.9" y="279.4">F</text>
<text x="29" y="327.8">1</text>
<text x="78.7" y="327.8">2</text>
<text x="128.5" y="327.8">3</text>
<text x="178.3" y="327.8">4</text>
<text x="228.1" y="327.8">5</text>
<text x="277.9" y="327.8">6</text>
</g>
<g font-size="2.2" fill="#00f">
<text x="260.1" y="27.7">HUB_XI</text>
<text x="338.8" y="25.2">HUB_XI</text>
<text x="260.1" y="30.3">HUB_XO</text>
<text x="305.8" y="30.3">HUB_XO</text>
<text x="208.5" y="37.9">DBG_USB_N</text>
<text x="208.5" y="40.4">DBG_USB_P</text>
<text x="260.6" y="40.4">USB20_P</text>
<text x="208.5" y="43">SLE_USB_N</text>
<text x="208.5" y="45.5">SLE_USB_P</text>
<text x="260.6" y="43">USB20_N</text>
<text x="56.9" y="86.2">MIC_LDO</text>
<text x="110.2" y="98.9">RF_ANT</text>
<text x="42.2" y="124.3">DMIC_DIN</text>
<text x="112.8" y="124.3">OSC_XO</text>
<text x="42.2" y="126.8">DMIC_CLK</text>
<text x="112.8" y="126.8">OSC_XI</text>
<text x="112.8" y="147.1">SWDIO</text>
<text x="112.8" y="149.7">SWDCLK</text>
<text x="97.5" y="170">SLE_DBG_RX</text>
<text x="97.5" y="172.5">SLE_DBG_TX</text>
<text x="72.1" y="203">SWD_DAT</text>
<text x="102.6" y="203">SWDIO</text>
<text x="178.8" y="200.5">OSC_XO</text>
<text x="72.1" y="208.1">SWD_CLK</text>
<text x="102.6" y="208.1">SWDCLK</text>
<text x="143.3" y="205.5">OSC_XI</text>
<text x="153.9" y="253.7">SLE_DBG_TX 1</text>
<text x="153.9" y="263.8">DMIC_DIN</text>
<text x="228.9" y="258.7">DBG_USB_P</text>
<text x="228.9" y="261.3">DBG_USB_N</text>
<text x="298.2" y="261.4">SLE_DBG_TX</text>
<text x="298.2" y="264">SLE_DBG_RX</text>
<text x="153.9" y="268.9">DMIC_CLK</text>
<text x="23.1" y="271.6">USB20_CC1</text>
<text x="153.9" y="274">SLE_DBG_RX 5</text>
<text x="23.1" y="276.7">_USB20_P</text>
<text x="23.1" y="279.2">_USB20_N</text>
<text x="153.9" y="279.1">SWD_CLK</text>
<text x="23.1" y="286.8">USB20_CC2</text>
<text x="153.9" y="284.1">SWD_DAT</text>
<text x="153.9" y="289.2">MIC_LDO</text>
<text x="59.4" y="304.6">USB20_N 1</text>
<text x="92.5" y="304.6">_USB20_N</text>
<text x="59.4" y="309.7">USB20_P 3</text>
<text x="92.5" y="307.1">SYS_5V0</text>
<text x="92.5" y="309.7">_USB20_P</text>
</g>
<g font-size="1.8" fill="#00f">
<text x="42.2" y="142.1">SLE_USB_N</text>
<text x="42.2" y="144.7">SLE_USB_P</text>
</g>
</svg>
